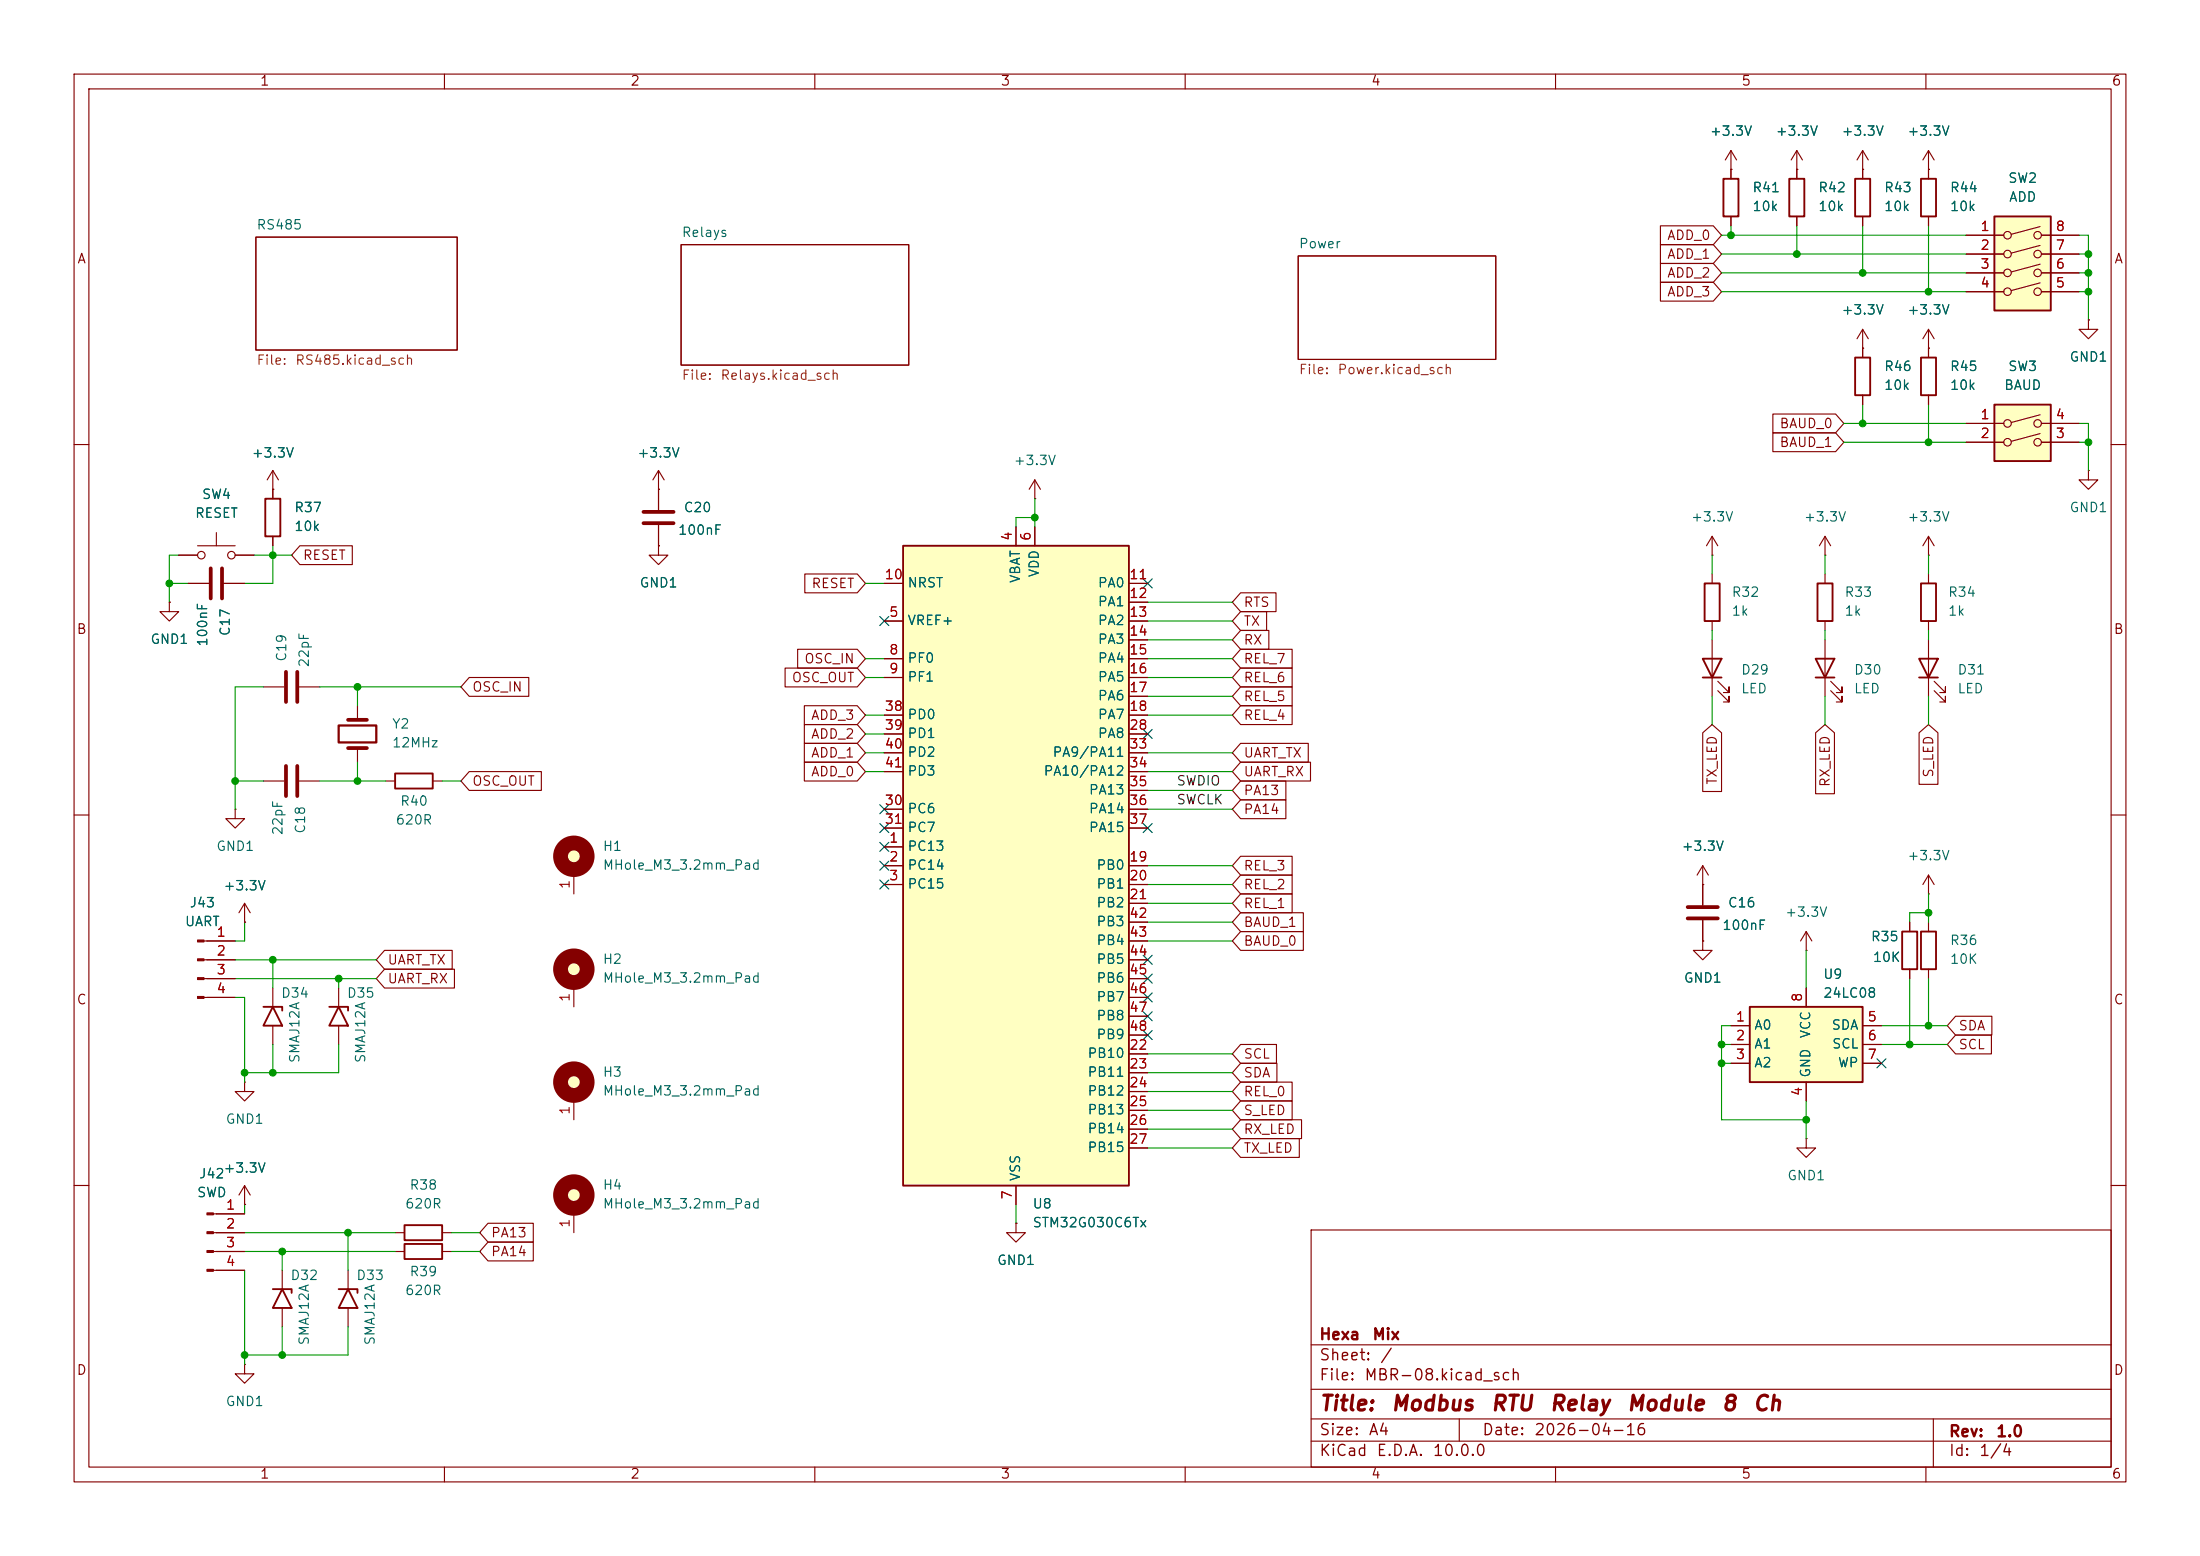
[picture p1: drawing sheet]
<svg xmlns="http://www.w3.org/2000/svg" width="297mm" height="210mm" viewBox="0 0 297 210" stroke-linecap="round" stroke-linejoin="round" font-family="sans-serif">
<g fill="none" stroke="#840000" stroke-width=".15">
<path d="M10 10h277v190h-277zM12 12h273v186h-273zM60 10v2M110 10v2M160 10v2M210 10v2M260 10v2M34.5 32h27.2v15.2h-27.2zM91.9 33h30.8v16.3h-30.8zM175.3 34.5h26.6v14h-26.6zM233.7 22.9h.1M233.7 20.3l-.8 1.3"/>
<path d="M233.7 20.3l.7 1.3M233.7 20.3v2.6M10 60h2M25.4 78.7h2.8M30.2 78.7h2.8M88.9 66h.1M88.9 63.5l-.8 1.3M88.9 63.5l.8 1.3M88.9 63.5v5.3M88.9 70.9v2.8M285 60h2M22.9 81.3v1.3h1.2l-1.2 1.2-1.3-1.2h1.3"/>
<path d="M22.9 81.3h.1M35.6 92.7h2.8M40.4 92.7h2.8M10 110h2M285 110h2M257.8 124.5v1.2M257.8 130.8v1.3M10 160h2M177 166h108v32h-108zM285 160h2M60 198v2M110 198v2"/>
<path d="M160 198v2M177 194.5h108M177 191.5h108M177 187.5h108M177 181.5h108M197 191.5v3M210 198v2M260 198v2M261 191.5v6.5"/>
</g>
<path d="M28.4 76.7v4.1M30 76.7v4.1M86.9 69.1h4M86.9 70.6h4M38.6 90.7v4M40.1 90.7v4" fill="none" stroke="#840000" stroke-width=".51"/>
<path d="M256.8 125.7h2v5.1h-2z" fill="none" stroke="#840000" stroke-width=".25"/>
<path d="M269.2 54.6h7.7v7.6h-7.7z" fill="#ffffc2"/>
<g fill="none" stroke="#840000" stroke-width=".15">
<path d="M242.6 22.9h.1M242.6 20.3v3.8M242.6 29.2v1.3M242.6 20.3l-.8 1.3M242.6 20.3l.7 1.3M251.5 22.9h.1M251.5 20.3v2.6M251.5 20.3l-.8 1.3M251.5 20.3l.7 1.3M251.5 47h.1M251.5 44.5l-.8 1.2M251.5 44.5l.7 1.2"/>
<path d="M251.5 44.5v3.8M251.5 53.3v1.3M260.3 47h.1M260.3 44.5v3.8M260.3 53.3v1.3M260.3 44.5l-.7 1.2M260.3 44.5l.8 1.2M265.4 57.2h5.1M265.4 59.7h5.1M275.4 56l-3.9 1M275.4 58.5l-3.9 1.1M275.6 57.2h5.1"/>
<path d="M275.6 59.7h5.1M281.9 43.2v1.3h1.3l-1.3 1.2-1.2-1.2h1.2M281.9 43.2h.1M281.9 63.5v1.3h1.3l-1.3 1.2-1.2-1.2h1.2M281.9 63.5h.1M229.9 119.4h.1M229.9 116.8l-.8 1.3M229.9 116.8l.7 1.3M229.9 116.8v5.4M260.3 118.1l-.7 1.3M260.3 118.1l.8 1.3M260.3 118.1v2.6"/>
<path d="M229.9 127v1.3h1.2l-1.2 1.2-1.3-1.2h1.3M229.9 127h.1M229.9 124.2v2.8M243.8 128.3h.1M243.8 125.7l-.7 1.3M243.8 125.7l.8 1.3M243.8 125.7v2.6M260.3 120.7h.1M38.1 171.5v2.5M38.1 176.5v2.6M47 171.5v2.5M47 176.5v2.6"/>
<path d="M53.3 168.9h1.3M53.3 166.4h1.3M59.7 168.9h1.3M59.7 166.4h1.3M33 184.2v1.2h1.3l-1.3 1.3-1.3-1.3h1.3M33 184.2h.1"/>
<circle cx="271" cy="57.2" r=".51"/>
<circle cx="271" cy="59.7" r=".51"/>
<circle cx="275.1" cy="59.7" r=".51"/>
<circle cx="275.1" cy="57.2" r=".51"/>
</g>
<path d="M241.6 24.1h2v5.1h-2zM250.4 48.3h2.1v5h-2.1zM259.3 48.3h2.1v5h-2.1zM269.2 54.6h7.7v7.6h-7.7zM36.8 174h2.6v.5M38.1 174l1.3 2.5h-2.6zM45.7 174h2.6v.5M47 174l1.3 2.5h-2.6zM54.6 167.9h5.1v2h-5.1zM54.6 165.4h5.1v2h-5.1z" fill="none" stroke="#840000" stroke-width=".25"/>
<path d="M227.8 122.4h4.1M227.8 124h4.1" fill="none" stroke="#840000" stroke-width=".51"/>
<path d="M121.9 73.7h30.5v86.3h-30.5z" fill="#ffffc2"/>
<path d="M121.9 73.7h30.5v86.3h-30.5zM230.1 78.7h2.1v5.1h-2.1zM245.4 78.7h2v5.1h-2z" fill="none" stroke="#840000" stroke-width=".25"/>
<g fill="none" stroke="#840000" stroke-width=".15">
<path d="M24.1 74.9h2.6M26.7 73.7h5M29.2 71.9v1.8M31.7 74.9h2.6M119.4 78.7h2.5M137.2 71.1v2.6M139.7 71.1v2.6M152.4 78.7h2.5M231.1 74.9h.1M231.1 72.4l-.7 1.3M231.1 72.4l.8 1.3M231.1 72.4v2.5"/>
<path d="M231.1 77.5v1.2M246.4 74.9h.1M246.4 72.4l-.8 1.3M246.4 72.4l.7 1.3M246.4 72.4v2.5M246.4 77.5v1.2M119.4 83.8h2.5M119.4 88.9h2.5M119.4 91.4h2.5M119.4 96.5h2.5M119.4 99.1h2.5M152.4 83.8h2.5"/>
<path d="M152.4 88.9h2.5M152.4 91.4h2.5M152.4 81.3h2.5M152.4 86.4h2.5M152.4 94h2.5M152.4 96.5h2.5M152.4 99.1h2.5M231.1 83.8v1.3M246.4 83.8v1.3M119.4 114.3h2.5M119.4 116.8h2.5M119.4 119.4h2.5"/>
<path d="M119.4 109.2h2.5M119.4 111.8h2.5M119.4 101.6h2.5M119.4 104.1h2.5M152.4 116.8h2.5M152.4 119.4h2.5M152.4 109.2h2.5M152.4 111.8h2.5M152.4 101.6h2.5M152.4 104.1h2.5M152.4 106.7h2.5M152.4 121.9h2.5"/>
<path d="M152.4 124.5h2.5M152.4 127h2.5M152.4 129.5h2.5M152.4 132.1h2.5M152.4 134.6h2.5M152.4 137.2h2.5M152.4 139.7h2.5M152.4 142.2h2.5M152.4 144.8h2.5M152.4 147.3h2.5M152.4 149.9h2.5M152.4 152.4h2.5"/>
<path d="M152.4 154.9h2.5M243.8 153.7v1.2h1.3l-1.3 1.3-1.2-1.3h1.2M243.8 153.7h.1M137.2 160v2.6"/>
<circle cx="27.2" cy="74.9" r=".51"/>
<circle cx="31.2" cy="74.9" r=".51"/>
</g>
<path d="M236.2 135.9h15.3v10.2h-15.3z" fill="#ffffc2"/>
<g fill="none" stroke="#840000" stroke-width=".25">
<path d="M232.7 24.1h2v5.1h-2zM259.3 78.7h2.1v5.1h-2.1zM229.9 88.9h2.5l-1.3 2.5zM229.9 91.4h2.5M245.1 88.9h2.5l-1.2 2.5zM245.1 91.4h2.5M259.1 88.9h2.5l-1.3 2.5zM259.1 91.4h2.5M53.3 104.4h5.1v2h-5.1zM35.6 135.9h2.5v.5M36.8 135.9l1.3 2.5h-2.5zM44.4 135.9h2.6v.5"/>
<path d="M45.7 135.9l1.3 2.5h-2.6zM236.2 135.9h15.3v10.2h-15.3z"/>
</g>
<g fill="none" stroke="#840000" stroke-width=".15">
<path d="M233.7 22.9v1.2M233.7 29.2v1.3M139.7 67.3h.1M139.7 64.8l-.8 1.2M139.7 64.8l.8 1.2M139.7 64.8v2.5M260.3 74.9h.1M260.3 72.4l-.7 1.3M260.3 72.4l.8 1.3M260.3 72.4v2.5M260.3 77.5v1.2M48.3 95.3v1.9"/>
<path d="M231.1 86.4v7.6M231.9 93.2l1.5 1.5v-.7v.7h-.7M231.9 91.9l1.5 1.6v-.8v.8h-.7M246.4 86.4v7.6M247.1 93.2l1.6 1.5v-.7v.7h-.8M247.1 91.9l1.6 1.6v-.8v.8h-.8M260.3 83.8v1.3M260.3 86.4v7.6M261.1 93.2l1.5 1.5v-.7v.7h-.7M261.1 91.9l1.5 1.6v-.8v.8h-.7M31.7 109.2v1.3h1.3l-1.3 1.3-1.2-1.3h1.2M31.7 109.2h.1"/>
<path d="M35.6 105.4h2.8M40.4 105.4h2.8M48.3 101v1.9M52.1 105.4h1.2M58.4 105.4h1.3M27.5 127h4.2M27.5 129.5h4.2M27.5 132.1h4.2M27.5 134.6h4.2M33 124.5h.1M33 121.9v2.6M33 121.9l-.7 1.3"/>
<path d="M33 121.9l.8 1.3M36.8 133.4v2.5M36.8 138.4v2.6M45.7 133.4v2.5M45.7 138.4v2.6M77.5 133.4v2.5M233.7 138.4h2.5M243.8 133.4v2.5M251.5 138.4h2.5M33 146.1v1.2h1.3l-1.3 1.3-1.3-1.3h1.3M33 146.1h.1M77.5 148.6v2.5"/>
<path d="M233.7 141h2.5M233.7 143.5h2.5M243.8 146.1v2.5M251.5 141h2.5M251.5 143.5h2.5M28.8 163.8h4.2M28.8 166.4h4.2M28.8 168.9h4.2M28.8 171.5h4.2M33 162.6h.1M33 160l-.7 1.3M33 160l.8 1.3"/>
<path d="M33 160v2.6M77.5 163.8v2.6M137.2 165.1v1.3h1.2l-1.2 1.2-1.3-1.2h1.3M137.2 165.1h.1"/>
<circle cx="77.5" cy="130.8" r="1.27"/>
<circle cx="77.5" cy="146" r="1.27"/>
<circle cx="77.5" cy="161.3" r="1.27"/>
</g>
<g fill="#ffffc2" stroke="#ffffc2" stroke-width=".14">
<circle cx="77.5" cy="146" r="1.27"/>
<circle cx="77.5" cy="161.3" r="1.27"/>
<circle cx="77.5" cy="130.8" r="1.27"/>
</g>
<g fill="none" stroke="#840000" stroke-width="2">
<circle cx="77.5" cy="130.8" r="1.8"/>
<circle cx="77.5" cy="146.1" r="1.8"/>
<circle cx="77.5" cy="161.3" r="1.8"/>
</g>
<path d="M47 97.2h2.5M38.6 103.4v4M40.1 103.4v4M47 101h2.5" fill="none" stroke="#840000" stroke-width=".51"/>
<path d="M45.7 97.9h5.1v2.3h-5.1z" fill="none" stroke="#840000" stroke-width=".3"/>
<g fill="#840000" stroke="#840000" stroke-width=".15">
<path d="M26.7 126.9h.8v.2h-.8z"/>
<path d="M26.7 129.4h.8v.3h-.8z"/>
<path d="M26.7 132h.8v.2h-.8z"/>
<path d="M26.7 134.5h.8v.2h-.8z"/>
<path d="M27.9 163.7h.9v.3h-.9z"/>
<path d="M27.9 166.2h.9v.3h-.9z"/>
<path d="M27.9 168.8h.9v.2h-.9z"/>
<path d="M27.9 171.3h.9v.3h-.9z"/>
</g>
<path d="M269.2 29.2h7.7v12.7h-7.7z" fill="#ffffc2"/>
<g fill="none" stroke="#840000" stroke-width=".15">
<path d="M224.2 33h7.1l1.1 1.3-1.1 1.3h-7.1zM224.2 35.6h7.1l1.1 1.2-1.1 1.3h-7.1zM224.2 30.5h7.1l1.1 1.3-1.1 1.2h-7.1zM224.2 38.1h7.1l1.1 1.3-1.1 1.2h-7.1zM233.7 22.9h.1M233.7 22.9v1.2M233.7 29.2v1.3M242.6 22.9h.1M242.6 22.9v1.2M242.6 29.2v1.3M251.5 22.9h.1M251.5 22.9v1.2"/>
<path d="M251.5 29.2v1.3M260.3 22.9h.1M260.3 20.3v3.8M260.3 29.2v1.3M260.3 20.3l-.7 1.3M260.3 20.3l.8 1.3M265.4 31.8h5.1M265.4 34.3h5.1M265.4 36.8h5.1M265.4 39.4h5.1M275.4 30.6l-3.9 1M275.4 33.1l-3.9 1.1"/>
<path d="M275.4 35.7l-3.9 1M275.4 38.2l-3.9 1M275.6 31.8h5.1M275.6 34.3h5.1M275.6 36.8h5.1M275.6 39.4h5.1M239.3 55.9h8.5l1.1 1.3-1.1 1.2h-8.5zM239.3 58.4h8.5l1.1 1.3-1.1 1.3h-8.5zM251.5 47h.1M251.5 47v1.3M251.5 53.3v1.3M260.3 47h.1"/>
<path d="M260.3 47v1.3M260.3 53.3v1.3M265.4 57.2h5.1M265.4 59.7h5.1M275.6 57.2h5.1M275.6 59.7h5.1M281.9 43.2h.1M24.1 74.9h2.6M25.4 78.7h2.8M30.2 78.7h2.8M31.7 74.9h2.6M36.8 66h.1"/>
<path d="M36.8 63.5v3.8M36.8 72.4v1.3M36.8 63.5l-.7 1.3M36.8 63.5l.8 1.3M40.5 73.7h7.1v2.5h-7.1l-1.1-1.3zM88.9 73.7v1.2h1.3l-1.3 1.3-1.3-1.3h1.3M88.9 73.7h.1M88.9 66h.1M88.9 66v2.8M88.9 70.9v2.8M108.6 77.5h7.1l1.1 1.2-1.1 1.3h-7.1zM119.4 78.7h2.5"/>
<path d="M137.2 71.1v2.6M139.7 71.1v2.6M152.4 78.7h2.5M22.9 81.3h.1M63.3 91.4h8.1v2.6h-8.1l-1.1-1.3zM106 90.2h9.7l1.1 1.2-1.1 1.3h-9.7zM107.7 87.6h8l1.1 1.3-1.1 1.3h-8zM108.6 95.2h7.1l1.1 1.3-1.1 1.3h-7.1zM108.6 97.8h7.1l1.1 1.3-1.1 1.2h-7.1zM119.4 83.8h2.5M119.4 88.9h2.5M119.4 91.4h2.5"/>
<path d="M119.4 96.5h2.5M119.4 99.1h2.5M152.4 83.8h2.5M152.4 88.9h2.5M152.4 91.4h2.5M152.4 81.3h2.5M152.4 86.4h2.5M152.4 94h2.5M152.4 96.5h2.5M152.4 99.1h2.5M167.5 85.1h3.8v2.5h-3.8l-1.1-1.2zM167.5 90.2h6.9v2.5h-6.9l-1.1-1.3z"/>
<path d="M167.5 87.6h6.9v2.6h-6.9l-1.1-1.3zM167.5 82.5h3.5v2.6h-3.5l-1.1-1.3zM167.5 80h4.8v2.6h-4.8l-1.1-1.3zM167.5 92.7h6.9v2.6h-6.9l-1.1-1.3zM167.5 95.2h6.9v2.6h-6.9l-1.1-1.3zM229.9 98.9l1.2-1.1 1.3 1.1v7.9h-2.5zM245.1 98.9l1.3-1.1 1.3 1.1v8.2h-2.6zM259.1 98.9l1.2-1.1 1.3 1.1v7h-2.5zM63.3 104.1h9.8v2.6h-9.8l-1.1-1.3zM77.5 118.1v2.6M108.6 102.9h7.1l1.1 1.2-1.1 1.3h-7.1zM108.6 100.3h7.1l1.1 1.3-1.1 1.3h-7.1z"/>
<path d="M119.4 114.3h2.5M119.4 116.8h2.5M119.4 119.4h2.5M119.4 109.2h2.5M119.4 111.8h2.5M119.4 101.6h2.5M119.4 104.1h2.5M152.4 116.8h2.5M152.4 119.4h2.5M152.4 109.2h2.5M152.4 111.8h2.5M152.4 101.6h2.5"/>
<path d="M152.4 104.1h2.5M152.4 106.7h2.5M167.5 118.1h6.9v2.6h-6.9l-1.1-1.3zM167.5 115.6h6.9v2.5h-6.9l-1.1-1.3zM167.5 102.9h9.4v2.5h-9.4l-1.1-1.3zM167.5 100.3h9.1v2.6h-9.1l-1.1-1.3zM167.5 105.4h6.1v2.6h-6.1l-1.1-1.3zM167.5 107.9h6.1v2.6h-6.1l-1.1-1.3zM229.9 119.4h.1M229.9 119.4v2.8M27.9 127h3.8M27.9 129.5h3.8"/>
<path d="M27.9 132.1h3.8M27.9 134.6h3.8M33 124.5h.1M51.9 128.3h9.1v2.5h-9.1l-1.1-1.3zM51.9 130.8h9.4v2.6h-9.4l-1.1-1.3zM152.4 127h2.5M152.4 129.5h2.5M152.4 132.1h2.5M152.4 134.6h2.5M152.4 121.9h2.5M152.4 124.5h2.5M152.4 137.2h2.5"/>
<path d="M152.4 139.7h2.5M167.5 120.6h6.9v2.6h-6.9l-1.1-1.3zM167.5 125.7h8.5v2.6h-8.5l-1.1-1.3zM167.5 123.2h8.5v2.5h-8.5l-1.1-1.2zM229.9 127h.1M229.9 124.2v2.8M233.7 138.4h2.5M243.8 133.4v2.5M251.5 138.4h2.5M257.8 124.5v1.2M257.8 130.8v1.3M260.3 124.5v1.2"/>
<path d="M260.3 130.8v1.3M264 137.2h4.9v2.5h-4.9l-1.1-1.3zM264 139.7h4.8v2.5h-4.8l-1.1-1.2zM152.4 142.2h2.5M152.4 144.8h2.5M152.4 147.3h2.5M152.4 149.9h2.5M152.4 152.4h2.5M152.4 154.9h2.5M167.5 141h4.8v2.5h-4.8l-1.1-1.3zM167.5 148.6h6.9v2.5h-6.9l-1.1-1.2zM167.5 153.7h7.9v2.5h-7.9l-1.1-1.3z"/>
<path d="M167.5 151.1h8.2v2.6h-8.2l-1.1-1.3zM167.5 146h6.9v2.6h-6.9l-1.1-1.3zM167.5 143.5h4.9v2.6h-4.9l-1.1-1.3zM233.7 141h2.5M233.7 143.5h2.5M243.8 146.1v2.5M251.5 141h2.5M251.5 143.5h2.5M29.2 163.8h3.8M29.2 166.4h3.8M29.2 168.9h3.8M29.2 171.5h3.8"/>
<path d="M33 162.6h.1M65.9 165.1h6.1v2.5h-6.1l-1.1-1.2zM65.9 167.6h6.1v2.6h-6.1l-1.1-1.3zM137.2 165.1h.1M137.2 160v2.6"/>
<circle cx="271" cy="34.3" r=".51"/>
<circle cx="271" cy="39.4" r=".51"/>
<circle cx="271" cy="31.8" r=".51"/>
<circle cx="271" cy="36.8" r=".51"/>
<circle cx="275.1" cy="34.3" r=".51"/>
<circle cx="275.1" cy="39.4" r=".51"/>
<circle cx="275.1" cy="36.8" r=".51"/>
<circle cx="275.1" cy="31.8" r=".51"/>
<circle cx="77.5" cy="115.6" r="1.27"/>
</g>
<path d="M250.4 24.1h2.1v5.1h-2.1zM259.3 24.1h2.1v5.1h-2.1zM269.2 29.2h7.7v12.7h-7.7zM35.8 67.3h2v5.1h-2zM259.3 125.7h2.1v5.1h-2.1z" fill="none" stroke="#840000" stroke-width=".25"/>
<circle cx="77.5" cy="115.6" r="1.27" fill="#ffffc2" stroke="#ffffc2" stroke-width=".14"/>
<circle cx="77.5" cy="115.6" r="1.8" fill="none" stroke="#840000" stroke-width="2"/>
<g fill="none" stroke="#009600" stroke-width=".15">
<path d="M232.4 36.8h33M232.4 34.3h33M232.4 31.8h33M232.4 39.4h33M233.7 30.5v1.3M242.6 30.5v3.8M251.5 30.5v6.3M260.3 30.5v8.9M280.7 31.8h1.2v11.4M280.7 36.8h1.2M280.7 34.3h1.2M280.7 39.4h1.2"/>
<path d="M248.9 57.2h16.5M248.9 59.7h16.5M251.5 54.6v2.6M260.3 54.6v5.1M280.7 57.2h1.2v6.3M280.7 59.7h1.2M22.9 78.7h2.5M24.1 74.9h-1.2v6.4M34.3 74.9h5.1M36.8 73.7v5h-3.8M116.8 78.7h2.6M139.7 69.9h-2.5v1.2"/>
<path d="M139.7 67.3v3.8M231.1 74.9v2.6M246.4 74.9v2.6M260.3 74.9v2.6M35.6 92.7h-3.9v16.5M43.2 92.7h19M48.3 92.7v2.6M116.8 88.9h2.6M116.8 91.4h2.6M116.8 99.1h2.6M116.8 96.5h2.6M154.9 88.9h11.5"/>
<path d="M154.9 91.4h11.5M154.9 96.5h11.5M154.9 83.8h11.5M154.9 86.4h11.5M154.9 81.3h11.5M154.9 94h11.5M231.1 85.1v1.3M231.1 94v3.8M246.4 85.1v1.3M246.4 94v3.8M260.3 85.1v1.3M260.3 94v3.8"/>
<path d="M31.7 105.4h3.9M43.2 105.4h8.9M48.3 102.9v2.5M59.7 105.4h2.5M116.8 104.1h2.6M116.8 101.6h2.6M154.9 104.1h11.5M154.9 101.6h11.5M154.9 119.4h11.5M154.9 116.8h11.5M154.9 109.2h11.5M154.9 106.7h11.5"/>
<path d="M31.7 134.6h1.3v11.5M31.7 132.1h19.1M31.7 129.5h19.1M33 124.5v2.5h-1.3M36.8 129.5v3.9M45.7 132.1v1.3M154.9 127h11.5M154.9 124.5h11.5M154.9 121.9h11.5M233.7 138.4h-1.3v12.7h11.4M243.8 128.3v5.1M254 138.4h8.9"/>
<path d="M257.8 132.1v8.9M260.3 123.2h-2.5v1.3M260.3 120.7v3.8M260.3 132.1v6.3M36.8 141v3.8M45.7 141v3.8h-12.7M154.9 142.2h11.5M154.9 144.8h11.5M154.9 154.9h11.5M154.9 152.4h11.5M154.9 147.3h11.5M154.9 149.9h11.5"/>
<path d="M232.4 141h1.3M232.4 143.5h1.3M243.8 148.6v5.1M254 141h8.9M33 166.4h20.3M33 168.9h20.3M33 162.6v1.2M33 171.5v12.7M38.1 168.9v2.6M38.1 179.1v3.8M47 166.4v5.1M47 179.1v3.8h-14"/>
<path d="M61 166.4h3.8M61 168.9h3.8M137.2 162.6v2.5"/>
</g>
<g fill="none" stroke="#000084" stroke-width=".15">
<path d="M154.3 78.1l1.2 1.2M155.5 78.1l-1.2 1.2M118.8 83.2l1.2 1.2M120 83.2l-1.2 1.2M154.3 98.5l1.2 1.2M155.5 98.5l-1.2 1.2M118.8 108.6l1.2 1.2M118.8 116.2l1.2 1.2M118.8 111.2l1.2 1.2M118.8 118.8l1.2 1.2M118.8 113.7l1.2 1.2M120 113.7l-1.2 1.2"/>
<path d="M120 108.6l-1.2 1.2M120 116.2l-1.2 1.2M120 111.2l-1.2 1.2M120 118.8l-1.2 1.2M154.3 111.2l1.2 1.2M155.5 111.2l-1.2 1.2M154.3 139.1l1.2 1.2M154.3 136.6l1.2 1.2M154.3 134l1.2 1.2M154.3 128.9l1.2 1.2M154.3 131.5l1.2 1.2M155.5 139.1l-1.2 1.2"/>
<path d="M155.5 136.6l-1.2 1.2M155.5 134l-1.2 1.2M155.5 128.9l-1.2 1.2M155.5 131.5l-1.2 1.2M253.4 142.9l1.2 1.2M254.6 142.9l-1.2 1.2"/>
</g>
<g fill="#009600" stroke="#009600" stroke-width=".14">
<circle cx="233.7" cy="31.8" r=".46"/>
<circle cx="251.5" cy="57.2" r=".46"/>
<circle cx="251.5" cy="36.8" r=".46"/>
<circle cx="139.7" cy="69.9" r=".46"/>
<circle cx="242.6" cy="34.3" r=".46"/>
<circle cx="260.3" cy="59.7" r=".46"/>
<circle cx="281.9" cy="39.4" r=".46"/>
<circle cx="281.9" cy="59.7" r=".46"/>
<circle cx="257.8" cy="141" r=".46"/>
<circle cx="260.3" cy="138.4" r=".46"/>
<circle cx="232.4" cy="143.5" r=".46"/>
<circle cx="232.4" cy="141" r=".46"/>
<circle cx="243.8" cy="151.1" r=".46"/>
<circle cx="260.3" cy="123.2" r=".46"/>
<circle cx="281.9" cy="34.3" r=".46"/>
<circle cx="281.9" cy="36.8" r=".46"/>
<circle cx="260.3" cy="39.4" r=".46"/>
<circle cx="36.8" cy="74.9" r=".46"/>
<circle cx="48.3" cy="92.7" r=".46"/>
<circle cx="48.3" cy="105.4" r=".46"/>
<circle cx="22.9" cy="78.7" r=".46"/>
<circle cx="38.1" cy="168.9" r=".46"/>
<circle cx="47" cy="166.4" r=".46"/>
<circle cx="38.1" cy="182.9" r=".46"/>
<circle cx="33" cy="182.9" r=".46"/>
<circle cx="36.8" cy="144.8" r=".46"/>
<circle cx="33" cy="144.8" r=".46"/>
<circle cx="45.7" cy="132.1" r=".46"/>
<circle cx="31.7" cy="105.4" r=".46"/>
<circle cx="36.8" cy="129.5" r=".46"/>
</g>
<g font-size="2" fill="#840000">
<text x="178" y="190.9">Title:</text>
<text x="187.7" y="190.9">Modbus</text>
<text x="201.1" y="190.9">RTU</text>
<text x="209.1" y="190.9">Relay</text>
<text x="219.5" y="190.9">Module</text>
<text x="232.3" y="190.9">8</text>
<text x="236.5" y="190.9">Ch</text>
</g>
<g font-size="1.5" fill="#840000">
<text x="178" y="184">Sheet:</text>
<text x="178" y="181.2">Hexa</text>
<text x="185.2" y="181.2">Mix</text>
<text x="186.2" y="184">/</text>
<text x="178" y="186.7">File:</text>
<text x="184.1" y="186.7">MBR-08.kicad_sch</text>
<text x="178" y="196.9">KiCad</text>
<text x="178" y="194.1">Size:</text>
<text x="184.7" y="194.1">A4</text>
<text x="185.7" y="196.9">E.D.A.</text>
<text x="193.3" y="196.9">10.0.0</text>
<text x="200" y="194.1">Date:</text>
<text x="207" y="194.1">2026-04-16</text>
<text x="263" y="194.3">Rev:</text>
<text x="263" y="196.9">Id:</text>
<text x="267.1" y="196.9">1/4</text>
<text x="269.4" y="194.3">1.0</text>
</g>
<g font-size="1.3" fill="#840000">
<text x="35" y="11.9">1</text>
<text x="85" y="11.9">2</text>
<text x="135" y="11.9">3</text>
<text x="185" y="11.9">4</text>
<text x="235" y="11.9">5</text>
<text x="285" y="11.9">6</text>
<text x="10.3" y="35.9">A</text>
<text x="225" y="35.2">ADD_1</text>
<text x="225" y="32.7">ADD_0</text>
<text x="285.3" y="35.9">A</text>
<text x="225" y="37.8">ADD_2</text>
<text x="225" y="40.3">ADD_3</text>
<text x="240.2" y="58.1">BAUD_0</text>
<text x="240.2" y="60.6">BAUD_1</text>
<text x="40.8" y="75.9">RESET</text>
<text x="109.5" y="79.7">RESET</text>
<text x="167.8" y="82.2">RTS</text>
<text x="10.3" y="85.9">B</text>
<text x="108.5" y="89.9">OSC_IN</text>
<text x="167.8" y="87.3">RX</text>
<text x="167.8" y="89.9">REL_7</text>
<text x="167.8" y="84.8">TX</text>
<text x="285.3" y="85.9">B</text>
<text x="63.7" y="93.7">OSC_IN</text>
<text x="106.8" y="92.4">OSC_OUT</text>
<text x="167.8" y="92.4">REL_6</text>
<text x="167.8" y="94.9">REL_5</text>
<text x="109.4" y="97.5">ADD_3</text>
<text x="109.4" y="100">ADD_2</text>
<text x="167.8" y="97.5">REL_4</text>
<text x="63.7" y="106.4">OSC_OUT</text>
<text x="109.4" y="105.1">ADD_0</text>
<text x="109.4" y="102.6">ADD_1</text>
<text x="167.8" y="105.1">UART_RX</text>
<text x="167.8" y="102.6">UART_TX</text>
<text x="167.8" y="107.6">PA13</text>
<text x="232.1" y="106" transform="rotate(-90 232.1 106)">TX_LED</text>
<text x="247.3" y="106.3" transform="rotate(-90 247.3 106.3)">RX_LED</text>
<text x="261.3" y="105" transform="rotate(-90 261.3 105)">S_LED</text>
<text x="167.8" y="110.2">PA14</text>
<text x="167.8" y="117.8">REL_3</text>
<text x="167.8" y="120.3">REL_2</text>
<text x="167.8" y="122.9">REL_1</text>
<text x="167.8" y="125.4">BAUD_1</text>
<text x="52.2" y="130.5">UART_TX</text>
<text x="167.8" y="128">BAUD_0</text>
<text x="10.3" y="135.9">C</text>
<text x="52.2" y="133">UART_RX</text>
<text x="285.3" y="135.9">C</text>
<text x="167.8" y="143.2">SCL</text>
<text x="264.3" y="139.4">SDA</text>
<text x="264.3" y="141.9">SCL</text>
<text x="167.8" y="148.3">REL_0</text>
<text x="167.8" y="145.7">SDA</text>
<text x="167.8" y="150.8">S_LED</text>
<text x="167.8" y="155.9">TX_LED</text>
<text x="167.8" y="153.4">RX_LED</text>
<text x="66.2" y="167.3">PA13</text>
<text x="66.2" y="169.9">PA14</text>
<text x="10.3" y="185.9">D</text>
<text x="285.3" y="185.9">D</text>
<text x="35" y="199.9">1</text>
<text x="85" y="199.9">2</text>
<text x="135" y="199.9">3</text>
<text x="185" y="199.9">4</text>
<text x="235" y="199.9">5</text>
<text x="285" y="199.9">6</text>
</g>
<g font-size="1.3" fill="#006464">
<text x="230.7" y="18.6">+3.3V</text>
<text x="239.6" y="18.6">+3.3V</text>
<text x="248.5" y="18.6">+3.3V</text>
<text x="257.4" y="18.6">+3.3V</text>
<text x="236.5" y="28.8">10k</text>
<text x="236.5" y="26.3">R41</text>
<text x="245.4" y="28.8">10k</text>
<text x="245.4" y="26.3">R42</text>
<text x="254.3" y="28.8">10k</text>
<text x="254.3" y="26.3">R43</text>
<text x="263.2" y="28.8">10k</text>
<text x="263.2" y="26.3">R44</text>
<text x="271" y="25">SW2</text>
<text x="271.1" y="27.5">ADD</text>
<text x="34.5" y="31.3">RS485</text>
<text x="91.9" y="32.3">Relays</text>
<text x="175.3" y="33.8">Power</text>
<text x="248.5" y="42.8">+3.3V</text>
<text x="257.4" y="42.8">+3.3V</text>
<text x="254.3" y="52.9">10k</text>
<text x="254.3" y="50.4">R46</text>
<text x="263.2" y="52.9">10k</text>
<text x="263.2" y="50.4">R45</text>
<text x="270.5" y="52.9">BAUD</text>
<text x="271" y="50.4">SW3</text>
<text x="279.3" y="49.1">GND1</text>
<text x="33.9" y="62.1">+3.3V</text>
<text x="86" y="62.1">+3.3V</text>
<text x="136.8" y="63.1">+3.3V</text>
<text x="26.2" y="70.2">RESET</text>
<text x="27.2" y="67.7">SW4</text>
<text x="39.6" y="72">10k</text>
<text x="39.6" y="69.4">R37</text>
<text x="92.2" y="69.4">C20</text>
<text x="228.2" y="70.7">+3.3V</text>
<text x="243.4" y="70.7">+3.3V</text>
<text x="257.4" y="70.7">+3.3V</text>
<text x="279.3" y="69.4">GND1</text>
<text x="91.4" y="72.5">100nF</text>
<text x="140.6" y="78" transform="rotate(-90 140.6 78)">VDD</text>
<text x="86.3" y="79.6">GND1</text>
<text x="122.4" y="79.6">NRST</text>
<text x="138" y="78.8" transform="rotate(-90 138 78.8)">VBAT</text>
<text x="148.1" y="79.6">PA0</text>
<text x="148.1" y="82.1">PA1</text>
<text x="233.7" y="80.9">R32</text>
<text x="233.7" y="83.4">1k</text>
<text x="248.9" y="80.9">R33</text>
<text x="248.9" y="83.4">1k</text>
<text x="262.9" y="80.9">R34</text>
<text x="262.9" y="83.4">1k</text>
<text x="20.2" y="87.2">GND1</text>
<text x="28.3" y="87.4" transform="rotate(-90 28.3 87.4)">100nF</text>
<text x="31.3" y="85.9" transform="rotate(-90 31.3 85.9)">C17</text>
<text x="39" y="89.4" transform="rotate(-90 39 89.4)">C19</text>
<text x="122.4" y="84.7">VREF+</text>
<text x="122.4" y="89.8">PF0</text>
<text x="148.1" y="84.7">PA2</text>
<text x="148.1" y="87.2">PA3</text>
<text x="148.1" y="89.8">PA4</text>
<text x="42" y="90.2" transform="rotate(-90 42 90.2)">22pF</text>
<text x="122.4" y="92.3">PF1</text>
<text x="148.1" y="92.3">PA5</text>
<text x="148.1" y="94.8">PA6</text>
<text x="235" y="93.9">LED</text>
<text x="235" y="91.4">D29</text>
<text x="250.2" y="93.9">LED</text>
<text x="250.2" y="91.4">D30</text>
<text x="264.2" y="93.9">LED</text>
<text x="264.2" y="91.4">D31</text>
<text x="52.8" y="98.7">Y2</text>
<text x="52.8" y="101.2">12MHz</text>
<text x="122.4" y="97.4">PD0</text>
<text x="122.4" y="99.9">PD1</text>
<text x="148.1" y="97.4">PA7</text>
<text x="148.1" y="99.9">PA8</text>
<text x="122.4" y="102.5">PD2</text>
<text x="122.4" y="105">PD3</text>
<text x="140.8" y="105">PA10/PA12</text>
<text x="142" y="102.5">PA9/PA11</text>
<text x="146.9" y="107.5">PA13</text>
<text x="38.5" y="112.8" transform="rotate(-90 38.5 112.8)">22pF</text>
<text x="41.5" y="112.6" transform="rotate(-90 41.5 112.6)">C18</text>
<text x="53.3" y="111.6">620R</text>
<text x="53.9" y="109.1">R40</text>
<text x="122.4" y="110.1">PC6</text>
<text x="122.4" y="112.6">PC7</text>
<text x="146.9" y="110.1">PA14</text>
<text x="146.9" y="112.6">PA15</text>
<text x="29.1" y="115.2">GND1</text>
<text x="81.3" y="115.2">H1</text>
<text x="81.3" y="117.7">MHole_M3_3.2mm_Pad</text>
<text x="122.4" y="115.2">PC13</text>
<text x="122.4" y="117.7">PC14</text>
<text x="147.9" y="117.7">PB0</text>
<text x="226.9" y="115.2">+3.3V</text>
<text x="257.4" y="116.4">+3.3V</text>
<text x="24.9" y="125.3">UART</text>
<text x="25.5" y="122.8">J43</text>
<text x="30.1" y="120.5">+3.3V</text>
<text x="122.4" y="120.2">PC15</text>
<text x="147.9" y="120.2">PB1</text>
<text x="147.9" y="122.8">PB2</text>
<text x="147.9" y="125.3">PB3</text>
<text x="232.4" y="125.8">100nF</text>
<text x="233.2" y="122.8">C16</text>
<text x="240.9" y="124.1">+3.3V</text>
<text x="81.3" y="130.4">H2</text>
<text x="147.9" y="127.9">PB4</text>
<text x="147.9" y="130.4">PB5</text>
<text x="252.5" y="127.4">R35</text>
<text x="252.7" y="130.1">10K</text>
<text x="263.2" y="127.9">R36</text>
<text x="263.2" y="130.4">10K</text>
<text x="37.9" y="135">D34</text>
<text x="46.7" y="135">D35</text>
<text x="81.3" y="132.9">MHole_M3_3.2mm_Pad</text>
<text x="147.9" y="132.9">PB6</text>
<text x="147.9" y="135.5">PB7</text>
<text x="227.2" y="132.9">GND1</text>
<text x="246" y="135">24LC08</text>
<text x="246" y="132.4">U9</text>
<text x="40.7" y="143.6" transform="rotate(-90 40.7 143.6)">SMAJ12A</text>
<text x="49.6" y="143.6" transform="rotate(-90 49.6 143.6)">SMAJ12A</text>
<text x="146.7" y="143.1">PB10</text>
<text x="147.9" y="138">PB8</text>
<text x="147.9" y="140.6">PB9</text>
<text x="236.7" y="139.3">A0</text>
<text x="236.7" y="141.8">A1</text>
<text x="244.7" y="140.2" transform="rotate(-90 244.7 140.2)">VCC</text>
<text x="247.2" y="139.3">SDA</text>
<text x="247.2" y="141.8">SCL</text>
<text x="81.3" y="145.6">H3</text>
<text x="81.3" y="148.2">MHole_M3_3.2mm_Pad</text>
<text x="146.7" y="145.6">PB11</text>
<text x="146.7" y="148.2">PB12</text>
<text x="236.7" y="144.4">A2</text>
<text x="244.7" y="145.5" transform="rotate(-90 244.7 145.5)">GND</text>
<text x="248" y="144.4">WP</text>
<text x="30.4" y="152">GND1</text>
<text x="146.7" y="150.7">PB13</text>
<text x="146.7" y="153.3">PB14</text>
<text x="146.7" y="155.8">PB15</text>
<text x="26.5" y="161.9">SWD</text>
<text x="26.8" y="159.4">J42</text>
<text x="30.1" y="158.6">+3.3V</text>
<text x="55.2" y="160.9">R38</text>
<text x="81.3" y="160.9">H4</text>
<text x="138" y="159.5" transform="rotate(-90 138 159.5)">VSS</text>
<text x="241.2" y="159.6">GND1</text>
<text x="54.6" y="163.4">620R</text>
<text x="81.3" y="163.4">MHole_M3_3.2mm_Pad</text>
<text x="139.3" y="163.4">U8</text>
<text x="139.3" y="166">STM32G030C6Tx</text>
<text x="39.1" y="173.1">D32</text>
<text x="48" y="173.1">D33</text>
<text x="55.2" y="172.6">R39</text>
<text x="134.5" y="171">GND1</text>
<text x="54.6" y="175.1">620R</text>
<text x="42" y="181.7" transform="rotate(-90 42 181.7)">SMAJ12A</text>
<text x="50.9" y="181.7" transform="rotate(-90 50.9 181.7)">SMAJ12A</text>
<text x="30.4" y="190.1">GND1</text>
</g>
<g font-size="1.3" fill="#a90000">
<text x="267.3" y="31.5">1</text>
<text x="267.3" y="34">2</text>
<text x="277.4" y="34">7</text>
<text x="277.4" y="31.5">8</text>
<text x="267.3" y="36.6">3</text>
<text x="267.3" y="39.1">4</text>
<text x="277.4" y="39.1">5</text>
<text x="277.4" y="36.6">6</text>
<text x="267.3" y="56.9">1</text>
<text x="267.3" y="59.4">2</text>
<text x="277.4" y="59.4">3</text>
<text x="277.4" y="56.9">4</text>
<text x="136.9" y="73.1" transform="rotate(-90 136.9 73.1)">4</text>
<text x="139.4" y="73.1" transform="rotate(-90 139.4 73.1)">6</text>
<text x="119.3" y="78.5">10</text>
<text x="119.9" y="83.6">5</text>
<text x="152.4" y="78.5">11</text>
<text x="152.4" y="81">12</text>
<text x="152.4" y="83.6">13</text>
<text x="119.9" y="88.6">8</text>
<text x="152.4" y="86.1">14</text>
<text x="152.4" y="88.6">15</text>
<text x="119.9" y="91.2">9</text>
<text x="152.4" y="91.2">16</text>
<text x="152.4" y="93.7">17</text>
<text x="119.3" y="96.3">38</text>
<text x="119.3" y="98.8">39</text>
<text x="119.3" y="101.3">40</text>
<text x="152.4" y="96.3">18</text>
<text x="152.4" y="98.8">28</text>
<text x="152.4" y="101.3">33</text>
<text x="119.3" y="103.9">41</text>
<text x="152.4" y="103.9">34</text>
<text x="152.4" y="106.4">35</text>
<text x="119.3" y="109">30</text>
<text x="119.3" y="111.5">31</text>
<text x="152.4" y="109">36</text>
<text x="152.4" y="111.5">37</text>
<text x="119.9" y="114">1</text>
<text x="119.9" y="116.6">2</text>
<text x="119.9" y="119.1">3</text>
<text x="152.4" y="116.6">19</text>
<text x="152.4" y="119.1">20</text>
<text x="77.2" y="120.1" transform="rotate(-90 77.2 120.1)">1</text>
<text x="152.4" y="121.7">21</text>
<text x="152.4" y="124.2">42</text>
<text x="29.1" y="126.7">1</text>
<text x="29.1" y="129.3">2</text>
<text x="29.1" y="131.8">3</text>
<text x="152.4" y="126.7">43</text>
<text x="152.4" y="129.3">44</text>
<text x="152.4" y="131.8">45</text>
<text x="29.1" y="134.4">4</text>
<text x="77.2" y="135.3" transform="rotate(-90 77.2 135.3)">1</text>
<text x="152.4" y="134.4">46</text>
<text x="152.4" y="136.9">47</text>
<text x="243.6" y="135.3" transform="rotate(-90 243.6 135.3)">8</text>
<text x="152.4" y="142">22</text>
<text x="152.4" y="139.4">48</text>
<text x="234.2" y="138.2">1</text>
<text x="234.2" y="140.7">2</text>
<text x="234.2" y="143.3">3</text>
<text x="252" y="138.2">5</text>
<text x="252" y="140.7">6</text>
<text x="252" y="143.3">7</text>
<text x="152.4" y="144.5">23</text>
<text x="152.4" y="147.1">24</text>
<text x="152.4" y="149.6">25</text>
<text x="243.6" y="148" transform="rotate(-90 243.6 148)">4</text>
<text x="77.2" y="150.6" transform="rotate(-90 77.2 150.6)">1</text>
<text x="152.4" y="152.1">26</text>
<text x="152.4" y="154.7">27</text>
<text x="136.9" y="162" transform="rotate(-90 136.9 162)">7</text>
<text x="30.4" y="163.6">1</text>
<text x="30.4" y="166.1">2</text>
<text x="77.2" y="165.8" transform="rotate(-90 77.2 165.8)">1</text>
<text x="30.4" y="168.7">3</text>
<text x="30.4" y="171.2">4</text>
</g>
<g font-size="1.3" fill="#725600">
<text x="34.5" y="49.6">File:</text>
<text x="39.8" y="49.6">RS485.kicad_sch</text>
<text x="91.9" y="51.6">File:</text>
<text x="97.2" y="51.6">Relays.kicad_sch</text>
<text x="175.3" y="50.8">File:</text>
<text x="180.5" y="50.8">Power.kicad_sch</text>
</g>
<g font-size="1.3" fill="#0f0f0f">
<text x="158.7" y="106.3">SWDIO</text>
<text x="158.7" y="108.9">SWCLK</text>
</g>
</svg>
